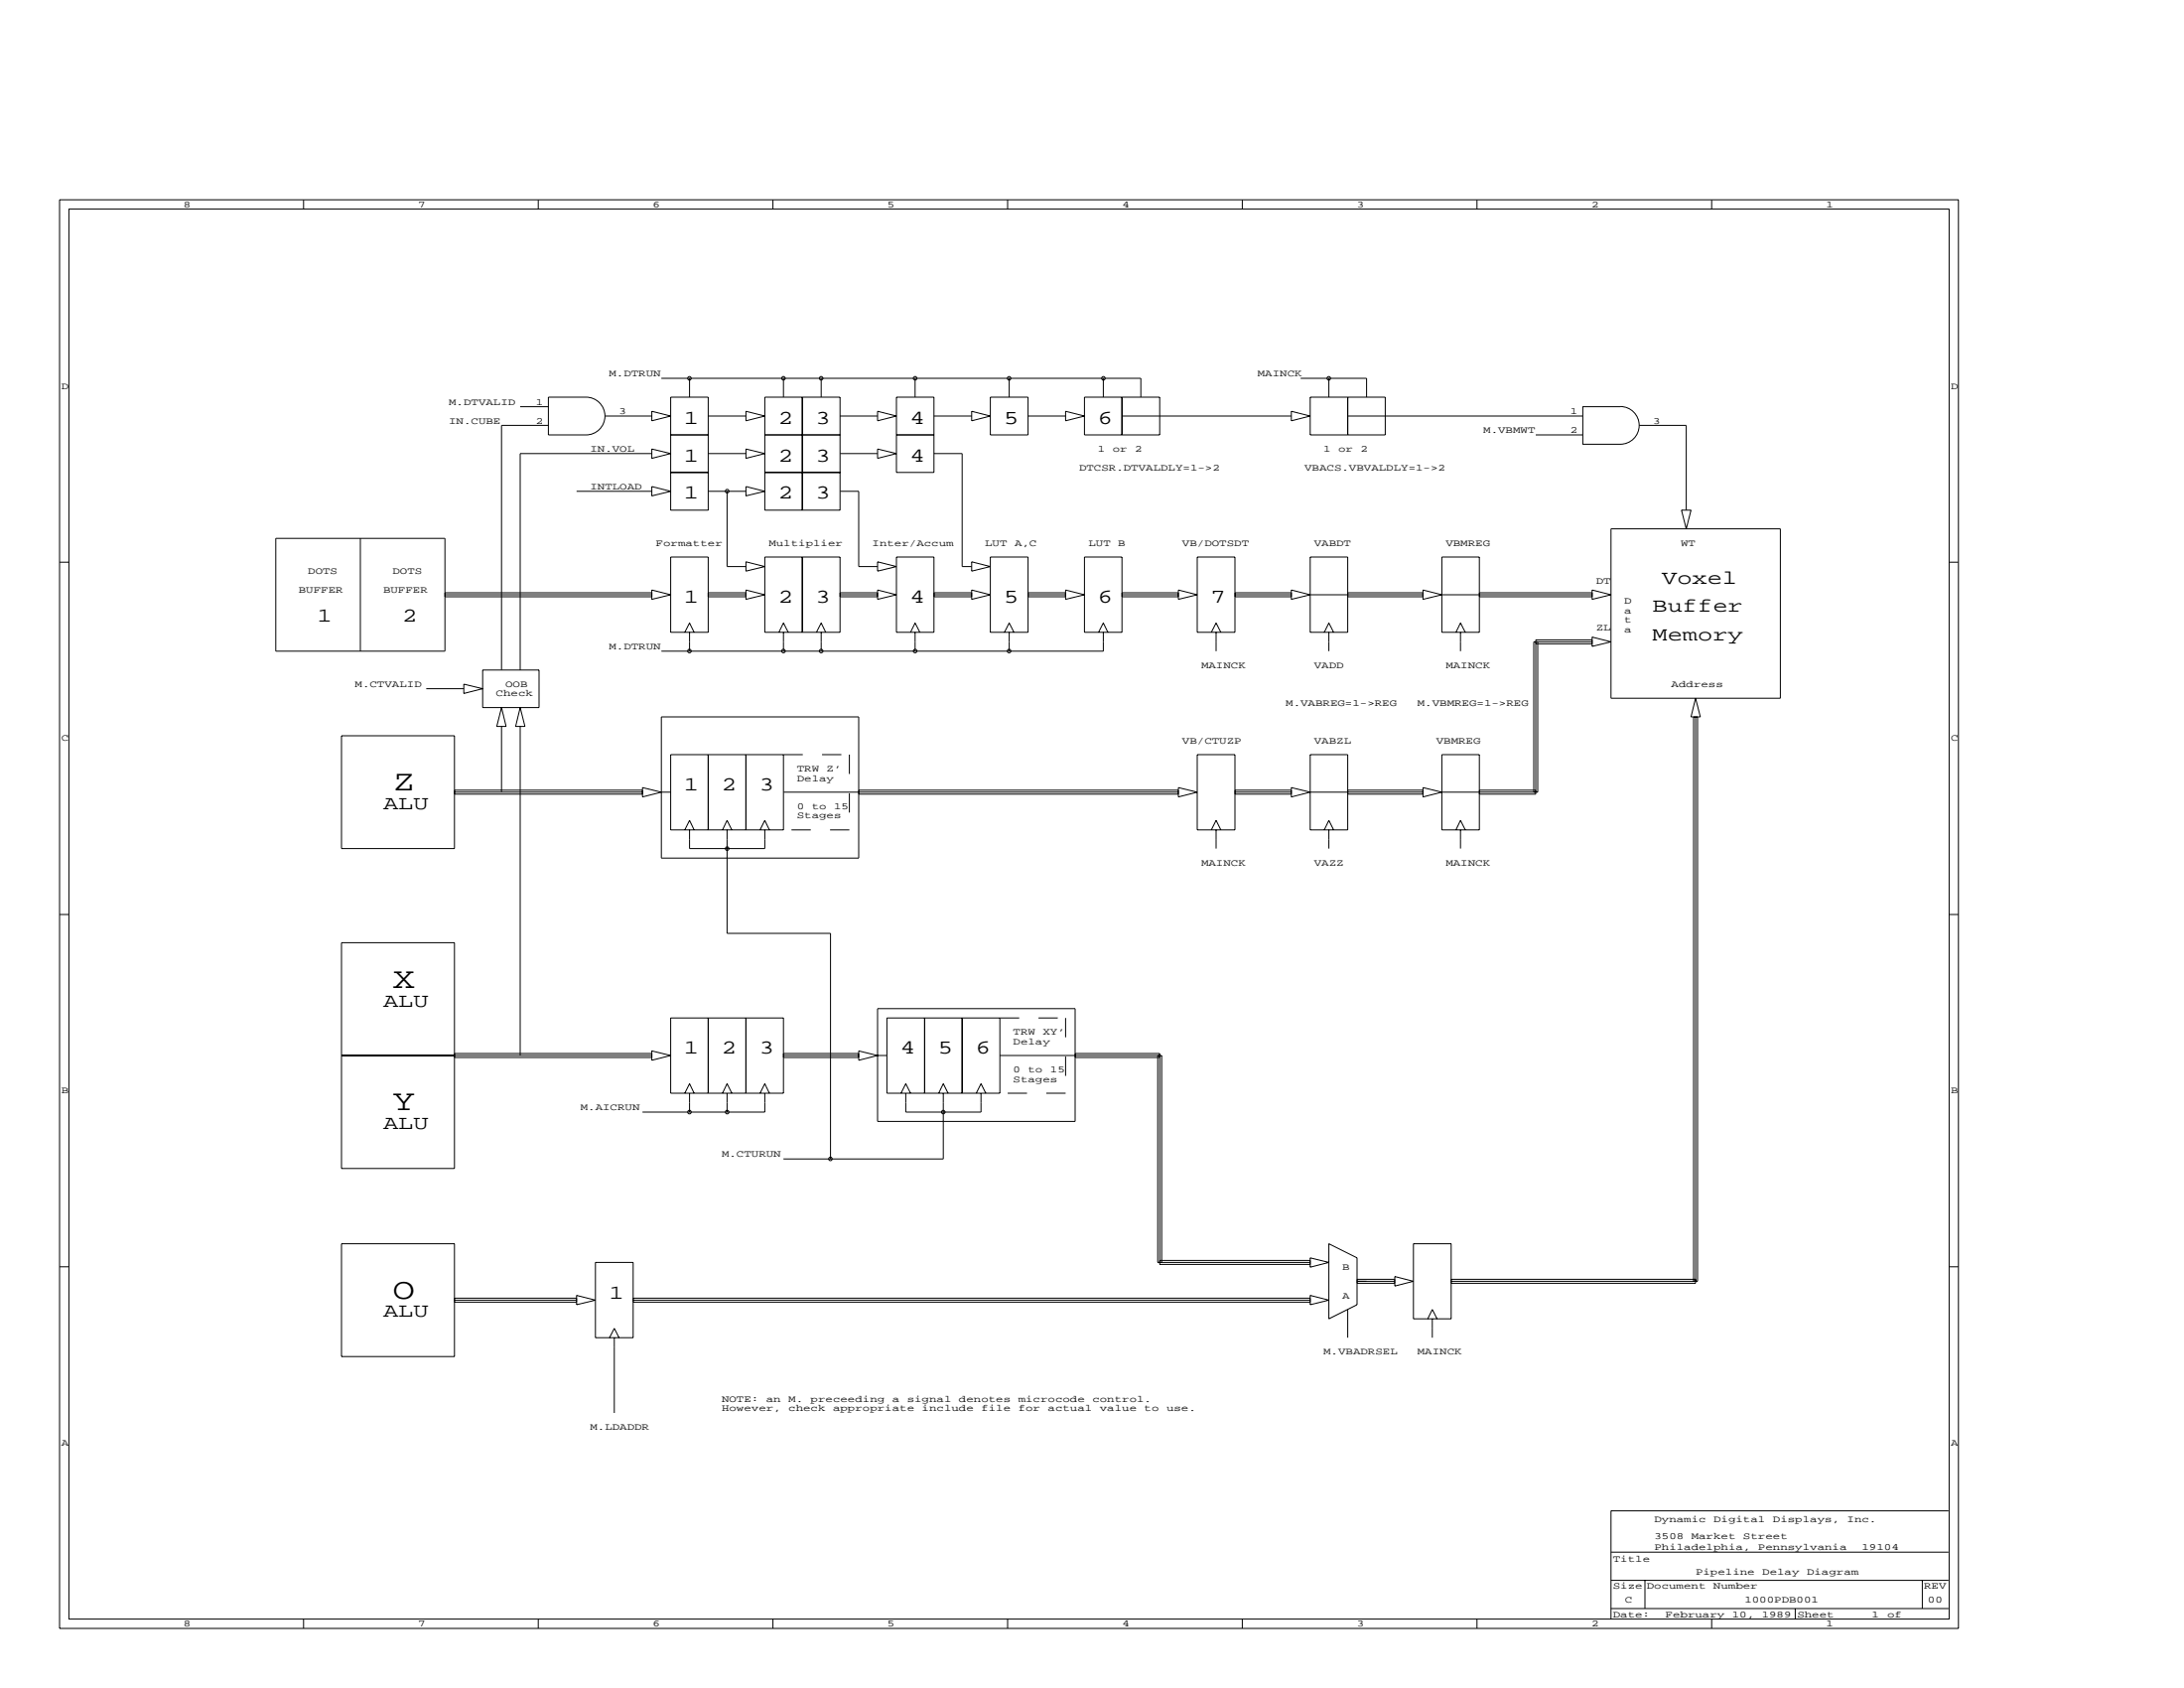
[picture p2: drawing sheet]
<svg xmlns="http://www.w3.org/2000/svg" width="279mm" height="216mm" viewBox="0 0 279 216" stroke-linecap="round" stroke-linejoin="round" font-family="sans-serif">
<g fill="none" stroke="#000" stroke-width=".13">
<path d="M7.6 25.6h242.9v182.7h-242.9zM8.8 26.7h240.6v180.4h-240.6zM38.8 25.6v1.1M68.9 25.6v1.1M98.9 25.6v1.1M128.9 25.6v1.1M158.9 25.6v1.1M189 25.6v1.1M219 25.6v1.1M66.5 52h3.7M70.2 50.8h4.8a2.41 2.41 0 0 1 2.4 2.4 2.41 2.41 0 0 1-2.4 2.4h-4.8zM70.2 54.4h-6v31.3"/>
<path d="M77.4 53.2h6M83.4 52.6l2.4 .6-2.4 .6zM83.4 57.4l2.4 .6-2.4 .6zM83.4 58h-16.9v27.7M84.6 48.4h61.3v2.4M85.8 50.8h4.8v14.5h-4.8zM85.8 55.6h4.8M88.2 48.4v2.4M90.6 53.2h4.8M90.6 58h4.8M95.4 52.6l2.4 .6-2.4 .6zM95.4 57.4l2.4 .6-2.4 .6z"/>
<path d="M97.8 50.8h9.7v14.5h-9.7zM97.8 55.6h9.7M100.2 48.4v2.4M102.6 50.8v14.5M105.1 48.4v2.4M107.5 53.2h4.8M107.5 58h4.8M112.3 52.6l2.4 .6-2.4 .6zM112.3 57.4l2.4 .6-2.4 .6zM114.7 50.8h4.8v9.6h-4.8zM114.7 55.6h4.8M117.1 48.4v2.4"/>
<path d="M119.5 58h3.6v14.5h1.2M119.5 53.2h4.8M124.3 52.6l2.4 .6-2.4 .6zM126.7 50.8h4.8v4.8h-4.8zM129.1 48.4v2.4M131.5 53.2h4.8M136.3 52.6l2.4 .6-2.4 .6zM138.7 50.8h9.7v4.8h-9.7zM141.1 48.4v2.4M143.5 50.8v4.8M143.5 53.2h21.7M165.2 52.6l2.4 .6-2.4 .6z"/>
<path d="M166.4 48.4h8.4v2.4M167.6 50.8h9.6v4.8h-9.6zM170 48.4v2.4M172.4 50.8v4.8M172.4 53.2h30.1M196.5 55.6h6M202.5 52h4.8a2.41 2.41 0 0 1 2.4 2.4 2.41 2.41 0 0 1-2.4 2.4h-4.8zM209.7 54.4h6v10.9M7.6 71.9h1.2M35.3 68.9h21.6v14.4h-21.6zM46.1 68.9v14.4M56.9 76.1h26.5"/>
<path d="M56.9 75.8h26.5M56.9 76.3h26.5M73.8 62.8h9.6M83.4 62.2l2.4 .6-2.4 .6zM83.4 75.5l2.4 .6-2.4 .6zM85.8 71.2h4.8v9.7h-4.8zM85.8 60.4h4.8M90.6 76.1h4.8M90.6 75.8h4.8M90.6 76.3h4.8M90.6 62.8h4.8M93 62.8v9.7h2.4"/>
<path d="M95.4 62.2l2.4 .6-2.4 .6zM95.4 71.9l2.4 .6-2.4 .6zM95.4 75.5l2.4 .6-2.4 .6zM97.8 71.2h9.7v9.7h-9.7zM97.8 60.4h9.7M102.6 71.2v9.7M107.5 62.8h2.4v9.7h2.4M107.5 76.1h4.8M107.5 75.8h4.8M107.5 76.3h4.8M112.3 71.9l2.4 .6-2.4 .6zM112.3 75.5l2.4 .6-2.4 .6z"/>
<path d="M114.7 71.2h4.8v9.7h-4.8zM119.5 76.1h4.8M119.5 75.8h4.8M119.5 76.3h4.8M124.3 71.9l2.4 .6-2.4 .6zM124.3 75.5l2.4 .6-2.4 .6zM126.7 71.2h4.8v9.7h-4.8zM131.5 76.1h4.8M131.5 75.8h4.8M131.5 76.3h4.8M136.3 75.5l2.4 .6-2.4 .6zM138.7 71.2h4.8v9.7h-4.8z"/>
<path d="M143.5 76.1h7.2M143.5 75.8h7.2M143.5 76.3h7.2M150.7 75.5l2.5 .6-2.5 .6zM153.2 71.2h4.8v9.7h-4.8zM158 76.1h7.2M158 75.8h7.2M158 76.3h7.2M165.2 75.5l2.4 .6-2.4 .6zM167.6 71.2h4.8v9.7h-4.8zM167.6 76.1h14.4M172.4 75.8h9.6"/>
<path d="M172.4 76.3h9.6M182 75.5l2.5 .6-2.5 .6zM184.5 71.2h4.8v9.7h-4.8zM184.5 76.1h19.2M189.3 75.8h14.4M189.3 76.3h14.4M203.7 75.5l2.4 .6-2.4 .6zM206.1 67.6h21.7v21.7h-21.7zM215.1 65.3h1.2l-.6 2.3zM249.4 71.9h1.1M43.7 94.1h14.4v14.4h-14.4zM54.5 88.1h4.8"/>
<path d="M59.3 87.5l2.4 .6-2.4 .6zM61.7 85.7h7.3v4.8h-7.3zM64.2 90.5l.5 2.4h-1.1zM64.2 92.9v8.4M66.5 90.5l.7 2.4h-1.2zM66.5 92.9v42.1M84.6 91.7h25.3v18.1h-25.3zM85.8 96.5h14.4v9.6h-14.4zM87.6 80.9l.6-1.2 .6 1.2M88.2 80.9v2.4M90.6 96.5v9.6M95.4 96.5v9.6"/>
<path d="M99.6 80.9l.6-1.2 .6 1.2M100.2 80.9v2.4M104.4 80.9l.7-1.2 .5 1.2M105.1 80.9v2.4M116.5 80.9l.6-1.2 .6 1.2M117.1 80.9v2.4M128.5 80.9l.6-1.2 .6 1.2M129.1 80.9v2.4M140.5 80.9l.6-1.2 .6 1.2M141.1 80.9v2.4h-56.5M153.2 96.5h4.8v9.6h-4.8zM155 80.9l.6-1.2 .6 1.2"/>
<path d="M155.6 80.9v2.4M167.6 96.5h4.8v9.6h-4.8zM169.4 80.9l.6-1.2 .6 1.2M170 80.9v2.4M184.5 96.5h4.8v9.6h-4.8zM186.3 80.9l.5-1.2 .7 1.2M186.8 80.9v2.4M196.5 82.3h7.2M196.7 82.1v19.2h-12.2M203.7 81.5l2.4 .6-2.4 .6zM203.7 82.1h-7.5v19.2M203.7 81.8h-7.2v19.8h-7.2"/>
<path d="M216.7 91.7v72.2M216.9 89.3l.6 2.4h-1.2zM216.9 91.7v72.4h-31.3M217.2 91.7v72.2h-31.6M7.6 117h1.2M58.1 101.3h24.1M58.1 101.1h24.1M58.1 101.6h24.1M82.2 100.7l2.4 .6-2.4 .6zM84.6 101.3h1.2M87.6 106.1l.6-1.2 .6 1.2M88.2 106.1v2.4h9.6v-2.4"/>
<path d="M92.4 106.1l.6-1.2 .6 1.2M93 106.1v13.3h13.2v28.8M97.2 106.1l.6-1.2 .6 1.2M100.2 101.3h50.5M109.9 101.1h40.8M109.9 101.6h40.8M150.7 100.7l2.5 .6-2.5 .6zM155 106.1l.6-1.2 .6 1.2M155.6 106.1v2.4M158 101.3h7.2M158 101.1h7.2M158 101.6h7.2"/>
<path d="M165.2 100.7l2.4 .6-2.4 .6zM167.6 101.3h14.4M169.4 106.1l.6-1.2 .6 1.2M170 106.1v2.4M172.4 101.1h9.6M172.4 101.6h9.6M182 100.7l2.5 .6-2.5 .6zM186.3 106.1l.5-1.2 .7 1.2M186.8 106.1v2.4M189.3 101.1h7.2M249.4 117h1.1M43.7 120.6h14.4v28.9h-14.4z"/>
<path d="M43.7 135h39.7M58.1 134.7h25.3M58.1 135.3h25.3M83.4 134.4l2.4 .6-2.4 .6zM85.8 130.2h14.4v9.6h-14.4zM87.6 139.8l.6-1.2 .6 1.2M88.2 139.8v2.4M90.6 130.2v9.6M92.4 139.8l.6-1.2 .6 1.2M93 139.8v2.4M95.4 130.2v9.6M97.2 139.8l.6-1.2 .6 1.2"/>
<path d="M97.8 139.8v2.4h-15.6M100.2 135h9.7M100.2 134.7h9.7M100.2 135.3h9.7M109.9 134.4l2.4 .6-2.4 .6zM112.3 129h25.2v14.4h-25.2zM112.3 135h1.2M113.5 130.2h14.4v9.6h-14.4zM115.3 139.8l.6-1.2 .6 1.2M115.9 139.8v2.4h9.6v-2.4M118.3 130.2v9.6M120.1 139.8l.6-1.2 .6 1.2"/>
<path d="M120.7 139.8v8.4h-20.5M123.1 130.2v9.6M124.9 139.8l.6-1.2 .6 1.2M127.9 135h20.7v26.5M137.5 134.7h10.9v27h19.2M137.5 135.3h10.9M148.1 135v26.5h19.5M43.7 159.1h14.4v14.4h-14.4zM170 159.1l3.6 1.8v6l-3.6 1.8zM180.8 159.1h4.8v9.6h-4.8zM7.6 162h1.2M58.1 166.3h15.7"/>
<path d="M58.1 166h15.7M58.1 166.5h15.7M73.8 165.7l2.4 .6-2.4 .6zM76.2 161.5h4.8v9.6h-4.8zM78 171.1l.6-1.2 .6 1.2M78.6 171.1v9.6M81 166.3h86.6M81 166h86.6M81 166.5h86.6M148.4 161.2h19.2M167.6 160.9l2.4 .6-2.4 .6zM167.6 165.7l2.4 .6-2.4 .6z"/>
<path d="M172.4 167.5v3.6M173.6 163.9h4.8M173.6 163.6h4.8M173.6 164.1h4.8M178.4 163.3l2.4 .6-2.4 .6zM182.7 168.7l.5-1.2 .6 1.2M183.2 168.7v2.4M185.6 163.6h31.3M249.4 162h1.1M206.1 198.5h43.2M249.3 193.2h-43.2v13.9M38.8 207.1v1.2"/>
<path d="M68.9 207.1v1.2M98.9 207.1v1.2M128.9 207.1v1.2M158.9 207.1v1.2M189 207.1v1.2M206.1 205.7h43.2M206.1 202.1h43.2M210.4 202.1v3.6M219 207.1v1.2M229.7 205.7v1.4M245.9 202.1v3.6"/>
<circle cx="88.2" cy="48.4" r=".23"/>
<circle cx="100.2" cy="48.4" r=".23"/>
<circle cx="105.1" cy="48.4" r=".23"/>
<circle cx="117.1" cy="48.4" r=".23"/>
<circle cx="129.1" cy="48.4" r=".23"/>
<circle cx="141.2" cy="48.4" r=".23"/>
<circle cx="170" cy="48.4" r=".23"/>
<circle cx="93" cy="62.8" r=".23"/>
<circle cx="88.2" cy="83.3" r=".23"/>
<circle cx="100.2" cy="83.3" r=".23"/>
<circle cx="105.1" cy="83.3" r=".23"/>
<circle cx="117.1" cy="83.3" r=".23"/>
<circle cx="129.1" cy="83.3" r=".23"/>
<circle cx="93" cy="108.5" r=".23"/>
<circle cx="88.2" cy="142.2" r=".23"/>
<circle cx="93" cy="142.2" r=".23"/>
<circle cx="106.2" cy="148.2" r=".23"/>
<circle cx="120.7" cy="142.2" r=".23"/>
</g>
<path d="M100.2 96.5h8.5M108.7 96.5v9.6M108.7 106.1h-8.5M127.9 130.2h8.4M136.3 130.2v9.6M136.3 139.8h-8.4" fill="none" stroke="#000" stroke-width=".13" stroke-dasharray="2.5" stroke-linecap="butt"/>
<g font-size="3.7">
<text x="50.2" y="101.1">Z</text>
<text x="50.2" y="126.4">X</text>
<text x="50.2" y="142">Y</text>
<text x="50.2" y="166.1">O</text>
</g>
<g font-size="2.5">
<text x="87.5" y="54.2">1</text>
<text x="87.5" y="59">1</text>
<text x="99.5" y="54.2">2</text>
<text x="99.5" y="59">2</text>
<text x="104.3" y="54.2">3</text>
<text x="104.3" y="59">3</text>
<text x="116.4" y="54.2">4</text>
<text x="116.4" y="59">4</text>
<text x="128.4" y="54.2">5</text>
<text x="140.4" y="54.2">6</text>
<text x="87.5" y="63.8">1</text>
<text x="99.5" y="63.8">2</text>
<text x="104.3" y="63.8">3</text>
<text x="87.5" y="77">1</text>
<text x="99.5" y="77">2</text>
<text x="104.3" y="77">3</text>
<text x="116.4" y="77">4</text>
<text x="128.4" y="77">5</text>
<text x="140.4" y="77">6</text>
<text x="154.9" y="77">7</text>
<text x="212.6" y="74.6">Voxel</text>
<text x="40.6" y="79.5">1</text>
<text x="51.4" y="79.5">2</text>
<text x="211.4" y="78.2">Buffer</text>
<text x="211.4" y="81.9">Memory</text>
<text x="87.5" y="101.1">1</text>
<text x="92.3" y="101.1">2</text>
<text x="97.1" y="101.1">3</text>
<text x="49" y="103.5">ALU</text>
<text x="49" y="128.8">ALU</text>
<text x="87.5" y="134.8">1</text>
<text x="92.3" y="134.8">2</text>
<text x="97.1" y="134.8">3</text>
<text x="115.2" y="134.8">4</text>
<text x="120" y="134.8">5</text>
<text x="124.8" y="134.8">6</text>
<text x="49" y="144.4">ALU</text>
<text x="77.9" y="166.1">1</text>
<text x="49" y="168.5">ALU</text>
</g>
<g font-size="1.2">
<text x="23.5" y="26.5">8</text>
<text x="53.5" y="26.5">7</text>
<text x="83.5" y="26.5">6</text>
<text x="113.5" y="26.5">5</text>
<text x="143.6" y="26.5">4</text>
<text x="173.6" y="26.5">3</text>
<text x="203.6" y="26.5">2</text>
<text x="233.6" y="26.5">1</text>
<text x="7.8" y="49.7">D</text>
<text x="57.4" y="51.8">M.DTVALID</text>
<text x="68.6" y="51.8">1</text>
<text x="77.9" y="48.2">M.DTRUN</text>
<text x="79.2" y="53">3</text>
<text x="160.9" y="48.2">MAINCK</text>
<text x="200.9" y="53">1</text>
<text x="249.6" y="49.7">D</text>
<text x="57.4" y="54.2">IN.CUBE</text>
<text x="68.6" y="54.2">2</text>
<text x="75.5" y="57.8">IN.VOL</text>
<text x="140.4" y="57.8">1</text>
<text x="142.3" y="57.8">or</text>
<text x="145.2" y="57.8">2</text>
<text x="169.3" y="57.8">1</text>
<text x="171.2" y="57.8">or</text>
<text x="174.1" y="57.8">2</text>
<text x="189.8" y="55.4">M.VBMWT</text>
<text x="200.9" y="55.4">2</text>
<text x="211.5" y="54.2">3</text>
<text x="75.5" y="62.6">INTLOAD</text>
<text x="138" y="60.2">DTCSR.DTVALDLY=1-&gt;2</text>
<text x="166.9" y="60.2">VBACS.VBVALDLY=1-&gt;2</text>
<text x="83.9" y="69.8">Formatter</text>
<text x="98.3" y="69.8">Multiplier</text>
<text x="111.6" y="69.8">Inter/Accum</text>
<text x="126" y="69.8">LUT</text>
<text x="129.8" y="69.8">A,C</text>
<text x="139.2" y="69.8">LUT</text>
<text x="143" y="69.8">B</text>
<text x="151.3" y="69.8">VB/DOTSDT</text>
<text x="168.1" y="69.8">VABDT</text>
<text x="185" y="69.8">VBMREG</text>
<text x="215" y="69.8">WT</text>
<text x="38.2" y="75.8">BUFFER</text>
<text x="39.4" y="73.4">DOTS</text>
<text x="49" y="75.8">BUFFER</text>
<text x="50.2" y="73.4">DOTS</text>
<text x="204.2" y="74.6">DT</text>
<text x="207.8" y="77.3">D</text>
<text x="77.9" y="83.1">M.DTRUN</text>
<text x="204.2" y="80.6">ZL</text>
<text x="207.8" y="78.5">a</text>
<text x="207.8" y="79.7">t</text>
<text x="207.8" y="80.8">a</text>
<text x="45.4" y="87.9">M.CTVALID</text>
<text x="63.4" y="89.1">Check</text>
<text x="64.7" y="87.9">OOB</text>
<text x="153.7" y="85.5">MAINCK</text>
<text x="168.1" y="85.5">VADD</text>
<text x="185" y="85.5">MAINCK</text>
<text x="213.8" y="87.9">Address</text>
<text x="7.8" y="94.8">C</text>
<text x="151.3" y="95.1">VB/CTUZP</text>
<text x="164.5" y="90.3">M.VABREG=1-&gt;REG</text>
<text x="168.1" y="95.1">VABZL</text>
<text x="181.3" y="90.3">M.VBMREG=1-&gt;REG</text>
<text x="183.7" y="95.1">VBMREG</text>
<text x="249.6" y="94.8">C</text>
<text x="102" y="98.7">TRW</text>
<text x="102" y="99.9">Delay</text>
<text x="105.7" y="98.7">Z’</text>
<text x="102" y="103.5">0</text>
<text x="102" y="104.7">Stages</text>
<text x="103.9" y="103.5">to</text>
<text x="106.7" y="103.5">15</text>
<text x="153.7" y="110.7">MAINCK</text>
<text x="168.1" y="110.7">VAZZ</text>
<text x="185" y="110.7">MAINCK</text>
<text x="129.6" y="137.2">0</text>
<text x="129.6" y="132.4">TRW</text>
<text x="129.6" y="133.6">Delay</text>
<text x="131.5" y="137.2">to</text>
<text x="133.4" y="132.4">XY’</text>
<text x="134.4" y="137.2">15</text>
<text x="7.8" y="139.9">B</text>
<text x="74.3" y="142">M.AICRUN</text>
<text x="129.6" y="138.4">Stages</text>
<text x="249.6" y="139.9">B</text>
<text x="92.3" y="148">M.CTURUN</text>
<text x="171.7" y="162.5">B</text>
<text x="171.7" y="166.1">A</text>
<text x="169.3" y="173.3">M.VBADRSEL</text>
<text x="181.3" y="173.3">MAINCK</text>
<text x="92.3" y="179.3">NOTE:</text>
<text x="98" y="179.3">an</text>
<text x="100.9" y="179.3">M.</text>
<text x="103.7" y="179.3">preceeding</text>
<text x="114.1" y="179.3">a</text>
<text x="116" y="179.3">signal</text>
<text x="122.7" y="179.3">denotes</text>
<text x="130.3" y="179.3">microcode</text>
<text x="139.7" y="179.3">control.</text>
<text x="7.8" y="184.9">A</text>
<text x="75.5" y="182.9">M.LDADDR</text>
<text x="92.3" y="180.5">However,</text>
<text x="100.9" y="180.5">check</text>
<text x="106.6" y="180.5">appropriate</text>
<text x="117.9" y="180.5">include</text>
<text x="125.5" y="180.5">file</text>
<text x="130.3" y="180.5">for</text>
<text x="134.1" y="180.5">actual</text>
<text x="140.7" y="180.5">value</text>
<text x="146.4" y="180.5">to</text>
<text x="149.2" y="180.5">use.</text>
<text x="249.6" y="184.9">A</text>
<text x="211.6" y="196.8">3508</text>
<text x="211.6" y="194.7">Dynamic</text>
<text x="216.4" y="196.8">Market</text>
<text x="219.2" y="194.7">Digital</text>
<text x="223" y="196.8">Street</text>
<text x="226.8" y="194.7">Displays,</text>
<text x="236.3" y="194.7">Inc.</text>
<text x="206.3" y="203.2">Size Document</text>
<text x="206.3" y="199.7">Title</text>
<text x="211.6" y="198.3">Philadelphia,</text>
<text x="216.9" y="201.4">Pipeline</text>
<text x="219.2" y="203.2">Number</text>
<text x="224.9" y="198.3">Pennsylvania</text>
<text x="225.5" y="201.4">Delay</text>
<text x="231.1" y="201.4">Diagram</text>
<text x="238.2" y="198.3">19104</text>
<text x="246.1" y="203.2">REV</text>
<text x="23.5" y="208.1">8</text>
<text x="53.5" y="208.1">7</text>
<text x="83.5" y="208.1">6</text>
<text x="113.5" y="208.1">5</text>
<text x="143.6" y="208.1">4</text>
<text x="173.6" y="208.1">3</text>
<text x="203.6" y="208.1">2</text>
<text x="206.3" y="206.8">Date:</text>
<text x="207.9" y="205">C</text>
<text x="213.1" y="206.8">February</text>
<text x="221.6" y="206.8">10,</text>
<text x="223.2" y="205">1000PDB001</text>
<text x="225.4" y="206.8">1989 Sheet</text>
<text x="233.6" y="208.1">1</text>
<text x="239.5" y="206.8">1</text>
<text x="241.4" y="206.8">of</text>
<text x="246.6" y="205">00</text>
</g>
</svg>
